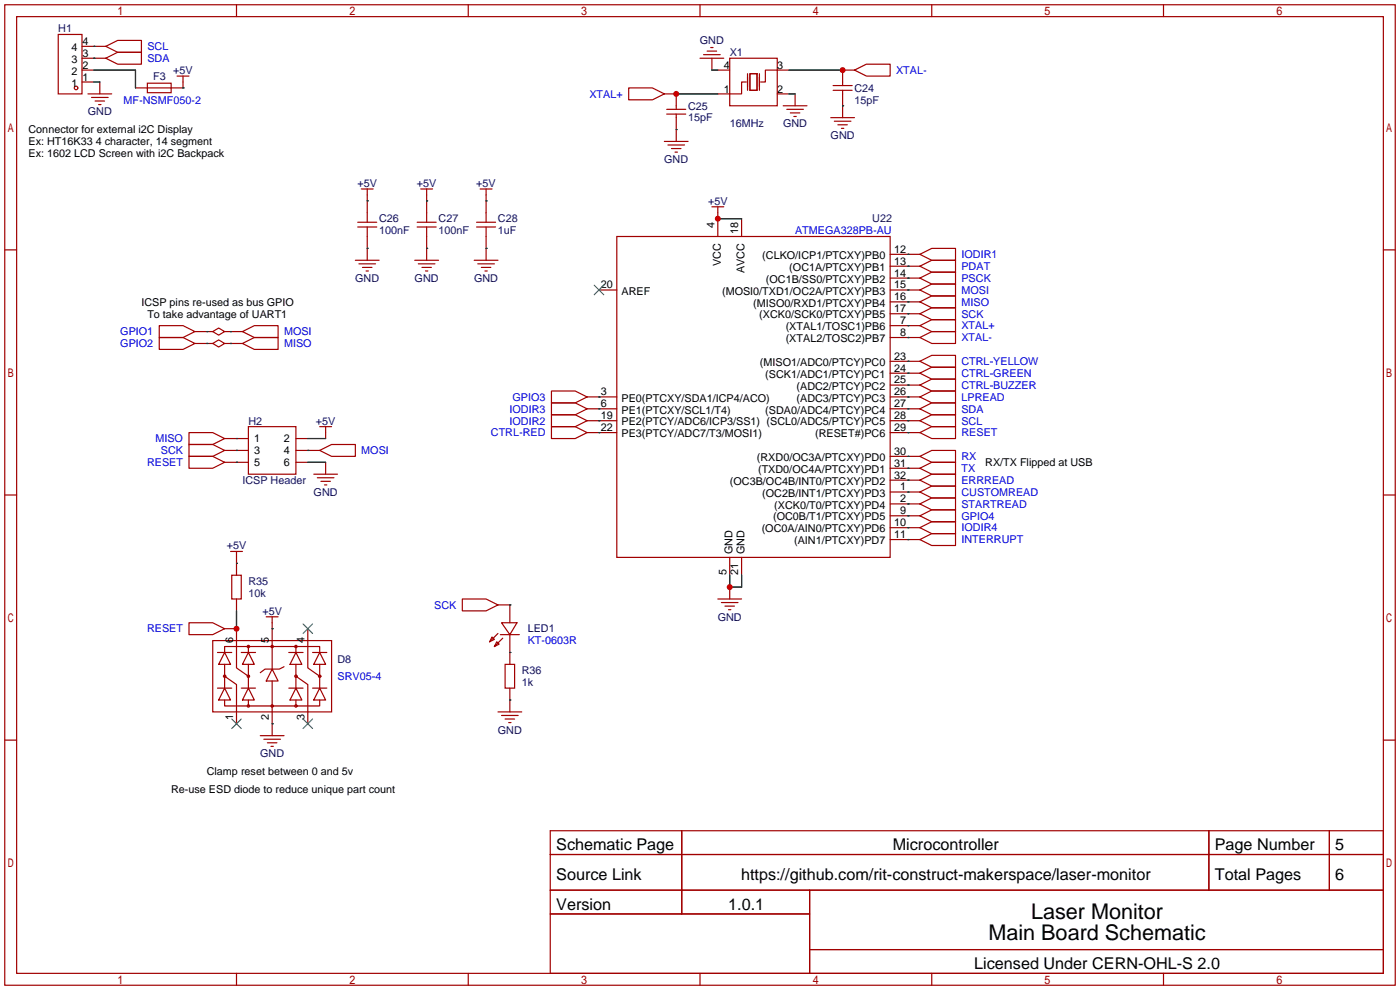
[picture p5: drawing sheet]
<svg xmlns="http://www.w3.org/2000/svg" width="299mm" height="212mm" viewBox="0 0 299 212" stroke-linecap="round" stroke-linejoin="round" font-family="sans-serif">
<g fill="none" stroke="#a10000" stroke-width=".25">
<path d="M1 1h297.2v209.6h-297.2zM3.6 3.6h292.1v204.4h-292.1zM12.4 7.4h5.1v12.7h-5.1zM17.5 17.5h2.6M17.5 15h2.6M17.5 12.4h5.1M17.5 9.9h5.1M21.3 17.5v2.6M22.6 9.9l2.5-1.3h5.1v2.6h-5.1zM22.6 12.4l2.5-1.2h5.1v2.5h-5.1zM31.5 17.8h5.1v2h-5.1zM37.8 16.3h2.6"/>
<path d="M39.1 16.3v2.5h-10.1M50.5 1v2.6M100.1 1v2.6M134.4 18.8h5l2.6 1.3-2.6 1.2h-5zM149.6 1v2.6M149.6 12.4h5.1M150.4 11.7h3.5M151.1 10.9h2.1M151.9 10.2h.5M152.1 12.4v2.6M153.4 15h2.6M156 12.4h10.1v10.2h-10.1z"/>
<path d="M159.5 17.5h-1v2.6h-5.1M159.8 15.7v3.6M160.3 15.7h1.5v3.6h-1.5zM162.3 15.7v3.6M168.7 15h-5.1v2.5h-1M178.1 19.3h4M178.1 18.3h4M180.1 19.3v5.8M182.6 15l2.6-1.3h5v2.6h-5zM182.6 15h-2.5v3.3M199.1 1v2.6M248.7 1v2.6"/>
<path d="M18.8 20.1h5.1M19.6 20.8h3.5M20.3 21.6h2.1M21.1 22.4h.5M142 20.1h2.5v3.3M142 30.2h5.1M142.5 23.4h4.1M142.5 24.4h4.1M142.7 31h3.6M143.5 31.8h2M144.3 32.5h.5M144.5 24.4v5.8"/>
<path d="M166.1 20.1h2.6M167.4 22.6h5.1M168.1 23.4h3.6M168.9 24.1h2M169.7 24.9h.5M169.9 20.1v2.5M177.5 25.1h5.1M178.3 25.9h3.6M179.1 26.7h2M179.8 27.4h.5M1 53.4h2.6M75.9 55.6h5.1"/>
<path d="M76.5 48.5h4M76.5 47.5h4M76.7 56.4h3.6M77.2 40.4h2.6M77.5 57.2h2M78.2 57.9h.5M78.5 40.4v7.1M78.5 48.5v7.1M88.6 55.6h5.1M89.2 48.5h4M89.2 47.5h4M89.4 56.4h3.6"/>
<path d="M89.9 40.4h2.6M90.2 57.2h2M90.9 57.9h.5M91.2 40.4v7.1M91.2 48.5v7.1M101.3 55.6h5.1M101.9 48.5h4M101.9 47.5h4M102.1 56.4h3.6M102.6 40.4h2.6M102.9 57.2h2M103.6 57.9h.5"/>
<path d="M103.9 40.4v7.1M103.9 48.5v7.1M131.8 50.5h58.4v68.6h-58.4zM152.1 44.2h2.6M153.4 44.2v6.3M158.5 46.7v3.8M190.2 54.4h6.4M190.2 56.9h6.4M190.2 59.4h6.4M196.6 56.9l2.5-1.3h5.1v2.6h-5.1zM196.6 59.4l2.5-1.2h5.1v2.5h-5.1zM196.6 54.4l2.5-1.3h5.1v2.5h-5.1z"/>
<path d="M295.7 53.4h2.5M34 69.6h5.1l2.6 1.3-2.6 1.2h-5.1zM34 72.1h5.1l2.6 1.3-2.6 1.3h-5.1zM41.7 70.9h3.8M41.7 73.4h3.8M45.5 70.9l1.2-.8 1.3 .8-1.3 .7zM45.5 73.4l1.2-.8 1.3 .8-1.3 .8zM48 70.9h3.8M48 73.4h3.8M51.8 70.9l2.6-1.3h5v2.5h-5zM51.8 73.4l2.6-1.3h5v2.6h-5zM128 62h3.8"/>
<path d="M190.2 69.6h6.4M190.2 72.1h6.4M190.2 62h6.4M190.2 77.2h6.4M190.2 79.8h6.4M190.2 64.5h6.4M190.2 67.1h6.4M196.6 62l2.5-1.3h5.1v2.5h-5.1zM196.6 67.1l2.5-1.3h5.1v2.5h-5.1zM196.6 64.5l2.5-1.3h5.1v2.6h-5.1zM196.6 72.1l2.5-1.2h5.1v2.5h-5.1zM196.6 69.6l2.5-1.3h5.1v2.6h-5.1z"/>
<path d="M196.6 77.2l2.5-1.3h5.1v2.6h-5.1zM196.6 79.8l2.5-1.3h5.1v2.5h-5.1zM40.4 95h5.1l2.5 1.3-2.5 1.2h-5.1zM40.4 92.5h5.1l2.5 1.2-2.5 1.3h-5.1zM40.4 97.5h5.1l2.5 1.3-2.5 1.3h-5.1zM48 93.7h5.1M48 96.3h5.1M48 98.8h5.1M53.1 91.2h10.1v10.1h-10.1zM63.2 93.7h2.6M63.2 96.3h5.1M63.2 98.8h2.6"/>
<path d="M68.3 96.3l2.6-1.3h5v2.5h-5zM68.3 91.2h2.6M69.6 91.2v2.5M69.6 98.8v2.5M117.9 91.2h5l2.6 1.3-2.6 1.2h-5zM117.9 88.6h5l2.6 1.3-2.6 1.3h-5zM117.9 83.6h5l2.6 1.2-2.6 1.3h-5zM117.9 86.1h5l2.6 1.3-2.6 1.2h-5zM125.5 84.8h6.3M125.5 87.4h6.3M125.5 92.5h6.3M125.5 89.9h6.3"/>
<path d="M190.2 84.8h6.4M190.2 87.4h6.4M190.2 97.5h6.4M190.2 92.5h6.4M190.2 82.3h6.4M190.2 89.9h6.4M196.6 97.5l2.5-1.2h5.1v2.5h-5.1zM196.6 89.9l2.5-1.3h5.1v2.6h-5.1zM196.6 87.4l2.5-1.3h5.1v2.5h-5.1zM196.6 92.5l2.5-1.3h5.1v2.5h-5.1zM196.6 84.8l2.5-1.2h5.1v2.5h-5.1zM196.6 82.3l2.5-1.3h5.1v2.6h-5.1z"/>
<path d="M1 105.8h2.6M49.3 117.9h2.5M50.5 117.9v5M67.1 101.3h5M67.8 102.1h3.6M68.6 102.9h2M69.3 103.6h.5M156 119.1v3.8M158.5 119.1v3.8M190.2 105.2h6.4M190.2 107.7h6.4M190.2 110.2h6.4"/>
<path d="M190.2 112.8h6.4M190.2 115.3h6.4M190.2 100.1h6.4M190.2 102.6h6.4M196.6 100.1l2.5-1.3h5.1v2.5h-5.1zM196.6 102.6l2.5-1.3h5.1v2.6h-5.1zM196.6 107.7l2.5-1.3h5.1v2.6h-5.1zM196.6 105.2l2.5-1.3h5.1v2.5h-5.1zM196.6 115.3l2.5-1.3h5.1v2.6h-5.1zM196.6 110.2l2.5-1.2h5.1v2.5h-5.1zM196.6 112.8l2.5-1.3h5.1v2.5h-5.1zM295.7 105.8h2.5"/>
<path d="M40.4 133.1h5.1l2.5 1.3-2.5 1.2h-5.1zM45.5 136.9h25.4v15.2h-25.4zM46.5 139.4h3M48 139.4l1.3 2.6h-2.6zM48 139.4v-1.2h20.3v1.2M48 134.4h2.5v8.3l2.6 1.8M49.5 122.9h2.1v5.1h-2.1zM50.5 128v2.6M51.6 139.4h3M53.1 139.4l1.3 2.6h-2.6zM53.1 138.2v1.2M56.9 131.8h2.5"/>
<path d="M58.2 131.8v11.2M61.7 139.4h3.1M63.2 139.4l1.3 2.6h-2.5zM63.2 138.2v1.2M65.8 134.4v8.3l2.5 1.8M66.8 139.4h3M68.3 139.4l1.3 2.6h-2.5zM98.8 128h5.1l2.5 1.3-2.5 1.3h-5.1zM105.2 136.1l.5 .6-1.1 .5zM106.2 137.2l.5 .5-1 .5zM106.4 129.3h2.6v3.8M106.4 135.4l-1.8 1.8"/>
<path d="M106.9 135.6h4.1M107.2 133.1h3.3l-1.5 2.5zM107.4 136.4l-1.7 1.8M109 135.6v6.4M153.4 128h5.1M154.2 128.8h3.5M154.9 129.5h2.1M155.7 130.3h.5M156 125.5v2.5M1 158.2h2.6M46.5 147.1h3M48 147.1l1.3 2.5h-2.6z"/>
<path d="M48 149.6v1.3h20.3v-1.3M48 144.5l2.5 1.8v8.4M48 142v5.1M51.6 147.1h3M53.1 147.1l1.3 2.5h-2.6zM53.1 142v5.1M53.1 149.6v1.3M55.6 157.2h5.1M56.4 158h3.5M57.1 158.8h2.1M57.9 159.5h.5M58.2 143l1.2 2.5h-2.5z"/>
<path d="M58.2 145.5v11.7M60.7 142.5l-1 .5h-3.1l-1 .8M61.7 147.1h3.1M63.2 147.1l1.3 2.5h-2.5zM63.2 144.5l2.6 1.8v8.4M63.2 142v5.1M63.2 149.6v1.3M66.8 147.1h3M68.3 147.1l1.3 2.5h-2.5zM68.3 142v5.1M106.4 152.1h5.1M107.2 152.9h3.5"/>
<path d="M107.9 142h2.1v5.1h-2.1zM107.9 153.7h2.1M108.7 154.4h.5M109 147.1v5M295.7 158.2h2.5M117.6 177.5h178.1v30.5h-178.1zM145.7 177.5v17.8M258.4 177.5v12.7M284.1 177.5v12.7M117.6 182.6h178.1M117.6 190.2h178.1M117.6 195.3h55.4"/>
<path d="M173 190.2v17.8M50.5 208v2.6M100.1 208v2.6M149.6 208v2.6M173 202.9h122.7M199.1 208v2.6M248.7 208v2.6"/>
<circle cx="16.3" cy="18.8" r=".38"/>
<circle cx="53.1" cy="138.2" r=".25"/>
<circle cx="58.2" cy="138.2" r=".25"/>
<circle cx="63.2" cy="138.2" r=".25"/>
<circle cx="48" cy="144.5" r=".25"/>
<circle cx="53.1" cy="150.9" r=".25"/>
<circle cx="53.1" cy="144.5" r=".25"/>
<circle cx="58.2" cy="150.9" r=".25"/>
<circle cx="63.2" cy="144.5" r=".25"/>
<circle cx="63.2" cy="150.9" r=".25"/>
<circle cx="68.3" cy="144.5" r=".25"/>
</g>
<path d="M127 61l2 2M129 61l-2 2M64.8 133.4l2 2M66.8 133.4l-2 2M49.5 153.7l2.1 2M51.6 153.7l-2.1 2M64.8 153.7l2 2M66.8 153.7l-2 2" fill="none" stroke="#3c3" stroke-width=".25"/>
<g fill="none" stroke="#008700" stroke-width=".25">
<path d="M20.1 9.9h.1M20.1 12.4h.1M20.1 17.5h1.2M20.1 15h8.9v3.8M39.1 18.8h.1M152.1 15h1.3M168.7 15h11.4M144.5 27.7h.1M144.5 20.1h8.9M168.7 20.1h1.2M180.1 22.6h.1M78.5 53.1h.1"/>
<path d="M78.5 42.9h.1M91.2 53.1h.1M91.2 42.9h.1M103.9 53.1h.1M103.9 42.9h.1M153.4 46.7h5.1M194.1 59.4h.1M194.1 56.9h.1M194.1 54.4h.1M44.2 70.9h.1M44.2 73.4h.1M49.3 70.9h.1"/>
<path d="M49.3 73.4h.1M194.1 62h.1M194.1 64.5h.1M194.1 67.1h.1M194.1 72.1h.1M194.1 69.6h.1M194.1 79.8h.1M194.1 77.2h.1M50.5 93.7h.1M50.5 96.3h.1M50.5 98.8h.1M65.8 96.3h.1"/>
<path d="M65.8 98.8h3.8M65.8 93.7h3.8M128 87.4h.1M128 92.5h.1M128 89.9h.1M128 84.8h.1M194.1 92.5h.1M194.1 97.5h.1M194.1 87.4h.1M194.1 89.9h.1M194.1 84.8h.1M194.1 82.3h.1"/>
<path d="M194.1 100.1h.1M194.1 115.3h.1M194.1 112.8h.1M194.1 110.2h.1M194.1 105.2h.1M194.1 107.7h.1M194.1 102.6h.1M50.5 120.4h.1M50.5 130.6v3.8M58.2 134.4h.1M109 139.4h.1M109 129.3h.1"/>
<path d="M156 122.9v2.6h2.5v-2.6M58.2 154.7h.1M109 149.6h.1"/>
</g>
<g fill="#c00">
<circle cx="50.5" cy="134.4" r=".63"/>
<circle cx="153.4" cy="46.7" r=".63"/>
<circle cx="156" cy="125.5" r=".63"/>
<circle cx="144.5" cy="20.1" r=".63"/>
<circle cx="180.1" cy="15" r=".63"/>
</g>
<g font-size="4.6">
<text x="220.4" y="196.3">Laser Monitor</text>
<text x="211.2" y="200.9">Main Board Schematic</text>
</g>
<g font-size="3.5">
<text x="118.9" y="181.8">Schematic Page</text>
<text x="190.8" y="181.8">Microcontroller</text>
<text x="259.6" y="181.8">Page Number</text>
<text x="285.4" y="181.8">5</text>
<text x="118.9" y="188.1">Source Link</text>
<text x="158.4" y="188.1">https://github.com/rit-construct-makerspace/laser-monitor</text>
<text x="259.6" y="188.1">Total Pages</text>
<text x="285.4" y="188.1">6</text>
<text x="118.9" y="194.5">Version</text>
<text x="155.6" y="194.5">1.0.1</text>
<text x="208.2" y="207.2">Licensed Under CERN-OHL-S 2.0</text>
</g>
<g font-size="2.3" fill="#000080">
<text x="12.4" y="6.9">H1</text>
<text x="149.6" y="9.4">GND</text>
<text x="156" y="12">X1</text>
<text x="32.8" y="17.1">F3</text>
<text x="37" y="15.8">+5V</text>
<text x="147.1" y="23.4">C25</text>
<text x="182.6" y="19.6">C24</text>
<text x="182.6" y="22.1">15pF</text>
<text x="18.8" y="24.7">GND</text>
<text x="147.1" y="26">15pF</text>
<text x="156" y="27.2">16MHz</text>
<text x="167.4" y="27.2">GND</text>
<text x="177.5" y="29.8">GND</text>
<text x="142" y="34.8">GND</text>
<text x="76.4" y="39.9">+5V</text>
<text x="89.1" y="39.9">+5V</text>
<text x="101.8" y="39.9">+5V</text>
<text x="81" y="47.5">C26</text>
<text x="93.7" y="47.5">C27</text>
<text x="106.4" y="47.5">C28</text>
<text x="151.3" y="43.7">+5V</text>
<text x="186.4" y="47.5">U22</text>
<text x="81" y="50.1">100nF</text>
<text x="93.7" y="50.1">100nF</text>
<text x="106.4" y="50.1">1uF</text>
<text x="75.9" y="60.2">GND</text>
<text x="88.6" y="60.2">GND</text>
<text x="101.3" y="60.2">GND</text>
<text x="53.1" y="90.7">H2</text>
<text x="67.5" y="90.7">+5V</text>
<text x="51.8" y="103.4">ICSP Header</text>
<text x="67" y="106">GND</text>
<text x="48.5" y="117.4">+5V</text>
<text x="53.1" y="125">R35</text>
<text x="53.1" y="127.6">10k</text>
<text x="56.1" y="131.4">+5V</text>
<text x="112.8" y="135.2">LED1</text>
<text x="153.4" y="132.6">GND</text>
<text x="72.1" y="141.8">D8</text>
<text x="111.5" y="144.1">R36</text>
<text x="111.5" y="146.6">1k</text>
<text x="55.6" y="161.8">GND</text>
<text x="106.4" y="156.8">GND</text>
</g>
<g font-size="2.3">
<text x="15.3" y="10.9">4</text>
<text x="17.7" y="9.7">4</text>
<text x="15.3" y="16">2</text>
<text x="15.3" y="13.5">3</text>
<text x="17.7" y="17.3">1</text>
<text x="17.7" y="14.8">2</text>
<text x="17.7" y="12.2">3</text>
<text x="154.7" y="14.8">4</text>
<text x="166.1" y="14.8">3</text>
<text x="15.3" y="18.6">1</text>
<text x="154.7" y="19.8">1</text>
<text x="166.1" y="19.8">2</text>
<text x="6.1" y="28.5">Connector for external i2C Display</text>
<text x="6.1" y="31">Ex: HT16K33 4 character, 14 segment</text>
<text x="6.1" y="33.6">Ex: 1602 LCD Screen with i2C Backpack</text>
<text x="152.7" y="48.8" transform="rotate(-90 152.7 48.8)">4</text>
<text x="157.8" y="50.1" transform="rotate(-90 157.8 50.1)">18</text>
<text x="154" y="56.8" transform="rotate(-90 154 56.8)">VCC</text>
<text x="159.1" y="58.4" transform="rotate(-90 159.1 58.4)">AVCC</text>
<text x="162.9" y="55.4">(CLKO/ICP1/PTCXY)PB0</text>
<text x="168.7" y="57.9">(OC1A/PTCXY)PB1</text>
<text x="191.1" y="54">12</text>
<text x="191.1" y="56.6">13</text>
<text x="191.1" y="59.1">14</text>
<text x="30.2" y="65.3">ICSP pins re-used as bus GPIO</text>
<text x="128.4" y="61.6">20</text>
<text x="132.8" y="63">AREF</text>
<text x="154.3" y="63">(MOSI0/TXD1/OC2A/PTCXY)PB3</text>
<text x="161" y="65.5">(MISO0/RXD1/PTCXY)PB4</text>
<text x="163.7" y="60.4">(OC1B/SS0/PTCXY)PB2</text>
<text x="191.1" y="61.6">15</text>
<text x="191.1" y="64.2">16</text>
<text x="31.5" y="67.9">To take advantage of UART1</text>
<text x="162.3" y="68.1">(XCK0/SCK0/PTCXY)PB5</text>
<text x="167.9" y="70.6">(XTAL1/TOSC1)PB6</text>
<text x="191.1" y="66.7">17</text>
<text x="192.4" y="69.3">7</text>
<text x="192.4" y="71.8">8</text>
<text x="167.9" y="73.1">(XTAL2/TOSC2)PB7</text>
<text x="191.1" y="76.9">23</text>
<text x="162.4" y="78.2">(MISO1/ADC0/PTCY)PC0</text>
<text x="163.6" y="80.8">(SCK1/ADC1/PTCY)PC1</text>
<text x="170.2" y="83.3">(ADC2/PTCY)PC2</text>
<text x="191.1" y="79.4">24</text>
<text x="191.1" y="82">25</text>
<text x="128.4" y="84.5">3</text>
<text x="128.4" y="87">6</text>
<text x="128.4" y="89.6">19</text>
<text x="132.8" y="85.8">PE0(PTCXY/SDA1/ICP4/ACO)</text>
<text x="132.8" y="88.4">PE1(PTCXY/SCL1/T4)</text>
<text x="163.6" y="88.4">(SDA0/ADC4/PTCY)PC4</text>
<text x="170.2" y="85.8">(ADC3/PTCY)PC3</text>
<text x="191.1" y="84.5">26</text>
<text x="191.1" y="87">27</text>
<text x="191.1" y="89.6">28</text>
<text x="54.4" y="94.5">1</text>
<text x="60.7" y="94.5">2</text>
<text x="128.4" y="92.1">22</text>
<text x="132.8" y="93.5">PE3(PTCY/ADC7/T3/MOSI1)</text>
<text x="132.8" y="90.9">PE2(PTCY/ADC6/ICP3/SS1) (SCL0/ADC5/PTCY)PC5</text>
<text x="174.2" y="93.5">(RESET#)PC6</text>
<text x="191.1" y="92.1">29</text>
<text x="54.4" y="97.1">3</text>
<text x="54.4" y="99.6">5</text>
<text x="60.7" y="97.1">4</text>
<text x="60.7" y="99.6">6</text>
<text x="161.8" y="98.5">(RXD0/OC3A/PTCXY)PD0</text>
<text x="162" y="101.1">(TXD0/OC4A/PTCXY)PD1</text>
<text x="191.1" y="97.2">30</text>
<text x="191.1" y="99.7">31</text>
<text x="210.6" y="99.6">RX/TX Flipped at USB</text>
<text x="156" y="103.6">(OC3B/OC4B/INT0/PTCXY)PD2</text>
<text x="162.9" y="106.2">(OC2B/INT1/PTCXY)PD3</text>
<text x="191.1" y="102.3">32</text>
<text x="192.4" y="104.8">1</text>
<text x="192.4" y="107.4">2</text>
<text x="162.8" y="113.8">(OC0A/AIN0/PTCXY)PD6</text>
<text x="165.2" y="111.2">(OC0B/T1/PTCXY)PD5</text>
<text x="165.5" y="108.7">(XCK0/T0/PTCXY)PD4</text>
<text x="191.1" y="112.4">10</text>
<text x="192.4" y="109.9">9</text>
<text x="156.6" y="118.5" transform="rotate(-90 156.6 118.5)">GND</text>
<text x="159.1" y="118.5" transform="rotate(-90 159.1 118.5)">GND</text>
<text x="169.7" y="116.3">(AIN1/PTCXY)PD7</text>
<text x="191.1" y="115">11</text>
<text x="155.2" y="122.9" transform="rotate(-90 155.2 122.9)">5</text>
<text x="157.8" y="122.9" transform="rotate(-90 157.8 122.9)">21</text>
<text x="49.8" y="137.4" transform="rotate(-90 49.8 137.4)">6</text>
<text x="57.4" y="137.4" transform="rotate(-90 57.4 137.4)">5</text>
<text x="65.1" y="137.4" transform="rotate(-90 65.1 137.4)">4</text>
<text x="49.8" y="153.9" transform="rotate(-90 49.8 153.9)">1</text>
<text x="57.4" y="153.9" transform="rotate(-90 57.4 153.9)">2</text>
<text x="65.1" y="153.9" transform="rotate(-90 65.1 153.9)">3</text>
<text x="44.2" y="165.7">Clamp reset between 0 and 5v</text>
<text x="36.6" y="169.5">Re-use ESD diode to reduce unique part count</text>
</g>
<g font-size="2.3" fill="#00f">
<text x="31.5" y="10.7">SCL</text>
<text x="31.5" y="13.3">SDA</text>
<text x="191.5" y="15.8">XTAL-</text>
<text x="26.4" y="22.1">MF-NSMF050-2</text>
<text x="126" y="20.9">XTAL+</text>
<text x="169.9" y="50.1">ATMEGA328PB-AU</text>
<text x="205.5" y="57.7">PDAT</text>
<text x="205.5" y="55.2">IODIR1</text>
<text x="205.5" y="62.8">MOSI</text>
<text x="205.5" y="65.3">MISO</text>
<text x="205.5" y="60.2">PSCK</text>
<text x="25.7" y="71.7">GPIO1</text>
<text x="60.7" y="71.7">MOSI</text>
<text x="205.5" y="67.9">SCK</text>
<text x="205.5" y="70.4">XTAL+</text>
<text x="25.7" y="74.2">GPIO2</text>
<text x="60.7" y="74.2">MISO</text>
<text x="205.5" y="72.9">XTAL-</text>
<text x="205.5" y="78">CTRL-YELLOW</text>
<text x="205.5" y="80.6">CTRL-GREEN</text>
<text x="205.5" y="83.1">CTRL-BUZZER</text>
<text x="108.9" y="88.2">IODIR3</text>
<text x="109.5" y="85.6">GPIO3</text>
<text x="205.5" y="88.2">SDA</text>
<text x="205.5" y="85.6">LPREAD</text>
<text x="33.2" y="94.5">MISO</text>
<text x="104.9" y="93.3">CTRL-RED</text>
<text x="108.9" y="90.7">IODIR2</text>
<text x="205.5" y="90.7">SCL</text>
<text x="205.5" y="93.3">RESET</text>
<text x="31.4" y="99.6">RESET</text>
<text x="34.4" y="97.1">SCK</text>
<text x="77.2" y="97.1">MOSI</text>
<text x="205.5" y="98.3">RX</text>
<text x="205.5" y="100.9">TX</text>
<text x="205.5" y="103.4">ERRREAD</text>
<text x="205.5" y="106">CUSTOMREAD</text>
<text x="205.5" y="108.5">STARTREAD</text>
<text x="205.5" y="111">GPIO4</text>
<text x="205.5" y="113.6">IODIR4</text>
<text x="205.5" y="116.1">INTERRUPT</text>
<text x="92.8" y="130.1">SCK</text>
<text x="31.4" y="135.2">RESET</text>
<text x="112.8" y="137.7">KT-0603R</text>
<text x="72.1" y="145.3">SRV05-4</text>
</g>
</svg>
